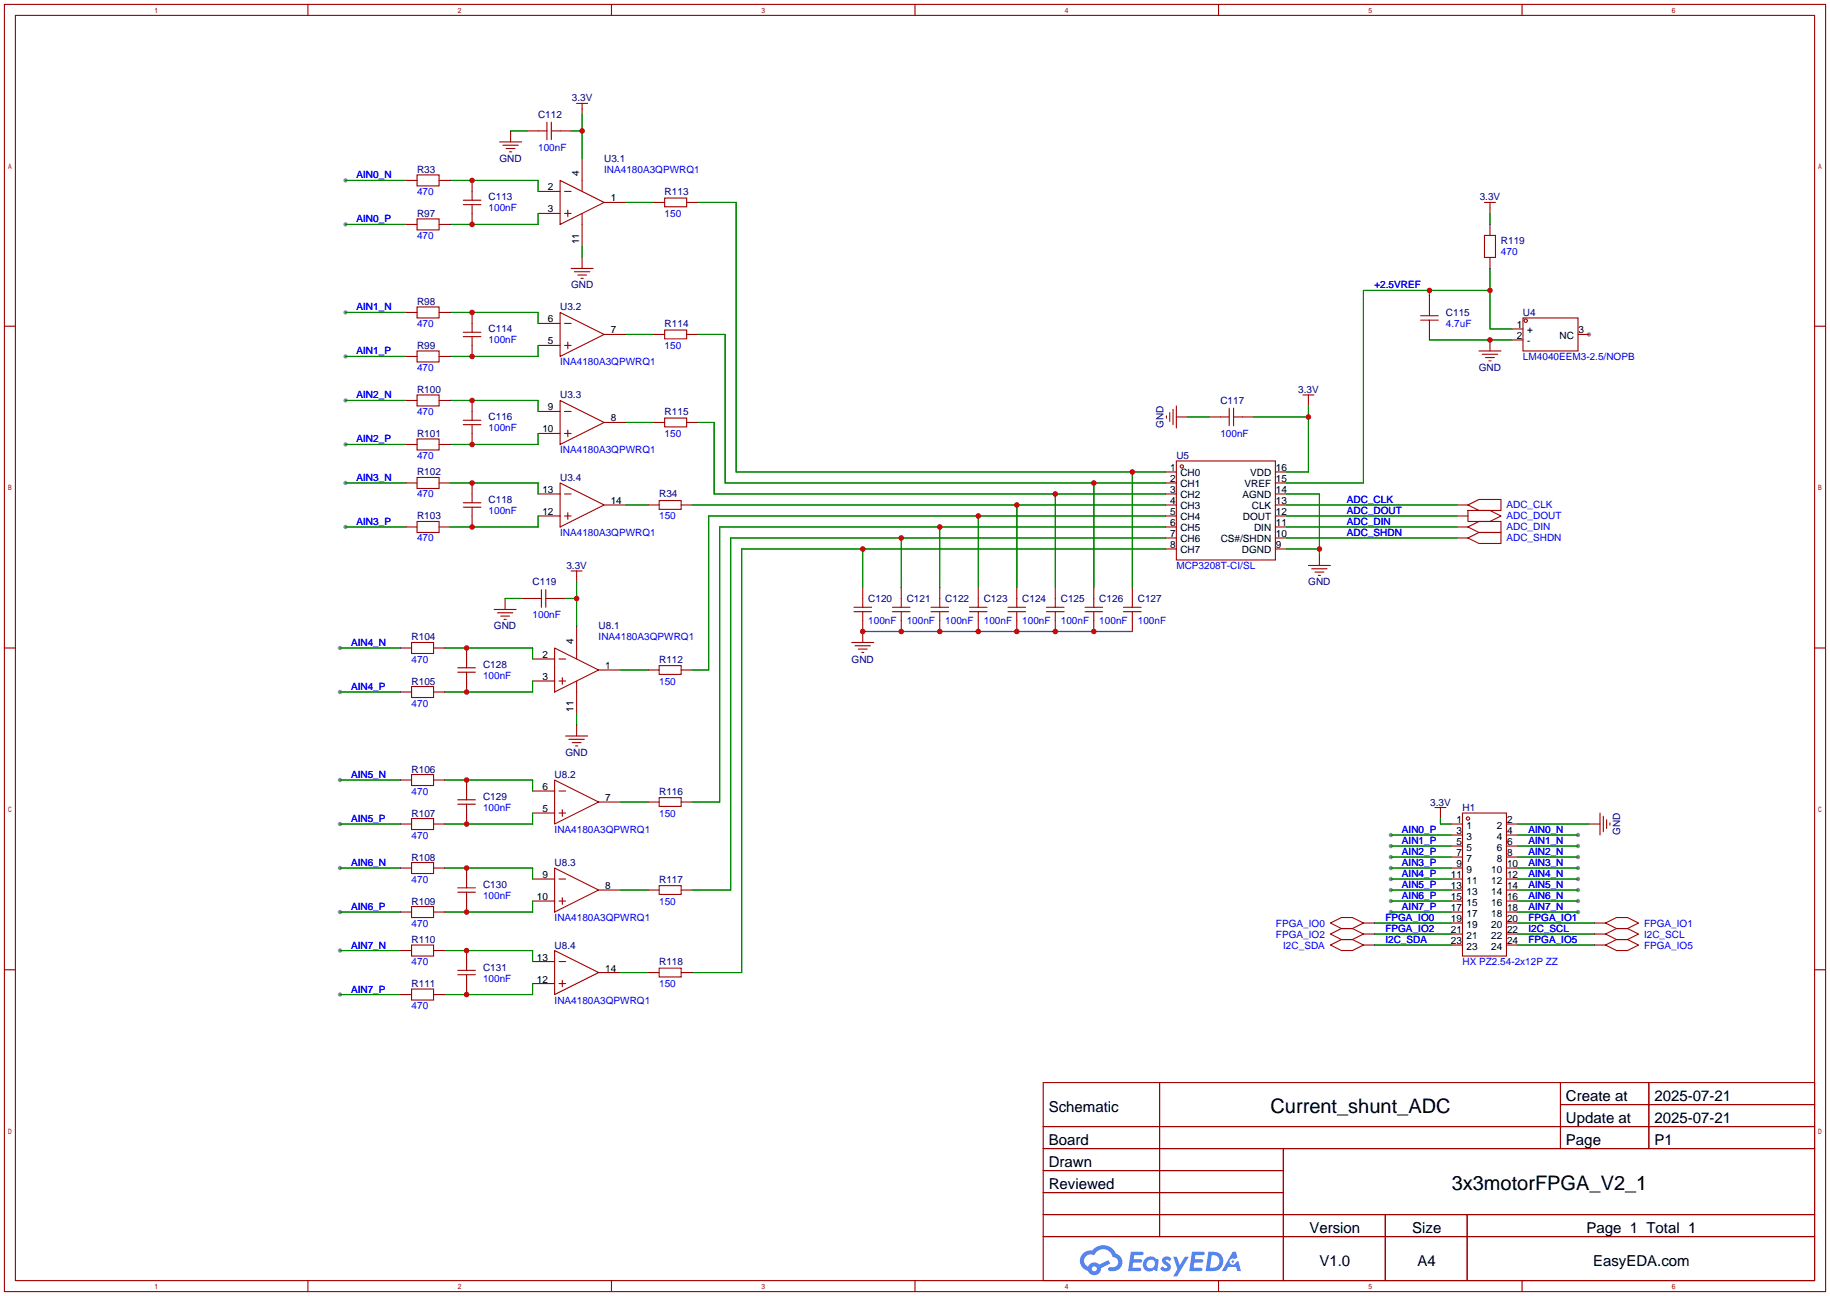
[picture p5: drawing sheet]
<svg xmlns="http://www.w3.org/2000/svg" width="422mm" height="299mm" viewBox="0 0 422 299" stroke-linecap="round" stroke-linejoin="round" font-family="sans-serif">
<g fill="#999">
<circle cx="366.8" cy="77.2" r=".51"/>
<circle cx="321.1" cy="192.8" r=".51"/>
<circle cx="364.2" cy="192.8" r=".51"/>
<circle cx="321.1" cy="195.3" r=".51"/>
<circle cx="364.2" cy="195.3" r=".51"/>
<circle cx="321.1" cy="197.9" r=".51"/>
<circle cx="364.2" cy="197.9" r=".51"/>
<circle cx="321.1" cy="200.4" r=".51"/>
<circle cx="364.2" cy="200.4" r=".51"/>
<circle cx="321.1" cy="202.9" r=".51"/>
<circle cx="364.2" cy="202.9" r=".51"/>
<circle cx="321.1" cy="205.5" r=".51"/>
<circle cx="364.2" cy="205.5" r=".51"/>
<circle cx="321.1" cy="208" r=".51"/>
<circle cx="364.2" cy="208" r=".51"/>
<circle cx="321.1" cy="210.6" r=".51"/>
<circle cx="364.2" cy="210.6" r=".51"/>
<circle cx="79.8" cy="51.8" r=".51"/>
<circle cx="79.8" cy="41.7" r=".51"/>
<circle cx="79.8" cy="82.3" r=".51"/>
<circle cx="79.8" cy="72.1" r=".51"/>
<circle cx="79.8" cy="102.6" r=".51"/>
<circle cx="79.8" cy="92.5" r=".51"/>
<circle cx="79.8" cy="121.7" r=".51"/>
<circle cx="79.8" cy="111.5" r=".51"/>
<circle cx="78.5" cy="159.8" r=".51"/>
<circle cx="78.5" cy="149.6" r=".51"/>
<circle cx="78.5" cy="190.2" r=".51"/>
<circle cx="78.5" cy="180.1" r=".51"/>
<circle cx="78.5" cy="210.6" r=".51"/>
<circle cx="78.5" cy="200.4" r=".51"/>
<circle cx="78.5" cy="229.6" r=".51"/>
<circle cx="78.5" cy="219.5" r=".51"/>
</g>
<g fill="none" stroke="#a10000" stroke-width=".25">
<path d="M1 1h420.4v297.2h-420.4zM3.6 3.6h415.2v292.1h-415.2zM71.1 1v2.6M141.1 1v2.6M211.2 1v2.6M281.3 1v2.6M351.3 1v2.6M1 75.3h2.6M418.8 75.3h2.6M1 149.6h2.6M418.8 149.6h2.6M1 223.9h2.6"/>
<path d="M418.8 223.9h2.6M240.8 249.9h178v45.8h-178zM267.7 249.9v35.6M360.2 249.9v15.3M360.2 255h58.6M380.6 249.9v15.3M240.8 260.1h178M240.8 265.2h178M240.8 270.3h55.4M240.8 275.3h55.4M296.2 265.2v30.5M71.1 295.7v2.5"/>
<path d="M141.1 295.7v2.5M211.2 295.7v2.5M240.8 280.4h178M240.8 285.5h178M281.3 295.7v2.5M319.8 280.4v15.3M338.6 280.4v15.3M351.3 295.7v2.5"/>
</g>
<g fill="#5487ff">
<path d="M268.5 290.3a1.3 1.3 0 0 1 1.9 .3l-.4 .6a.54 .54 0 0 0-1-.2l.2 .2a1.28 1.28 0 0 1 .8 2 1.53 1.53 0 0 1-2.2-.3l.5-.6 .8 .5a.31 .31 0 0 0 .3-.3 .31 .31 0 0 0-.2-.3 1.12 1.12 0 0 1-.7-1.9z"/>
<path d="M270.8 290.2h.8l.7 1.9 1.2-1.9h.9l-2.7 4.5h-.9l1-1.7z"/>
<path d="M261 289h2.3a.46 .46 0 0 1 .5 .1 .46 .46 0 0 1 .1 .5l-.3 .2h-1.8l-.1 .9h1.6a.4 .4 0 0 1 .3 .4 .4 .4 0 0 1-.4 .4h-1.6l-.2 1.2h1.4a.46 .46 0 0 1 .5 .1 .46 .46 0 0 1 .1 .5l-.4 .2h-2.6z"/>
<path d="M275.1 289h2.3a.47 .47 0 0 1 .5 .1 .47 .47 0 0 1 .1 .5l-.3 .2h-1.8l-.1 .9h1.6a.4 .4 0 0 1 .4 .4 .4 .4 0 0 1-.5 .4h-1.6l-.2 1.2h1.4a.46 .46 0 0 1 .5 .1 .46 .46 0 0 1 .1 .5l-.4 .2h-2.6z"/>
<path d="M284.5 289h.8l.3 1.3-.6 .4a.75 .75 0 0 0-1.1 .3 .75 .75 0 0 0 .5 1 .75 .75 0 0 0 .9-.6l.5-.3 .6 2.4h-.8l-.3-1h-1.8l-.5 1h-1z"/>
<path d="M278.9 289l-.6 4.5h1.4a2.27 2.27 0 0 0 2.7-2.3 2.27 2.27 0 0 0-2.7-2.2zM279.7 289.8a1.5 1.5 0 0 1 1.8 1.5 1.5 1.5 0 0 1-1.9 1.4h-.3z"/>
<path d="M264.4 290.6a1.6 1.6 0 0 0-.4 2.3 1.6 1.6 0 0 0 2.3 .2l.8 .4 .3-2.5-.1-.3h-.5a1.58 1.58 0 0 0-2.4-.1zM265 291.1a.99 .99 0 0 1 1.6 .6 .99 .99 0 0 1-1.3 1.1 .98 .98 0 0 1-.3-1.7z"/>
<path d="M250 289.4a2.37 2.37 0 0 0 1.1 4 1.54 1.54 0 0 0 1.8 1 1.54 1.54 0 0 0 1.2-1.6l2.2-1.1-.5-.8-2.1 1.1a1.57 1.57 0 0 0-2.6 .4 1.5 1.5 0 0 1-.7-2.1 1.5 1.5 0 0 1 2.2-.5 2.23 2.23 0 0 1 2.3-1.4 2.23 2.23 0 0 1 1.9 1.8 1.16 1.16 0 0 1 1.3 1.1 1.16 1.16 0 0 1-1.1 1.3h-.7a.47 .47 0 0 0-.5 .3 .47 .47 0 0 0 .4 .6 2.14 2.14 0 0 0 2.7-1.4 2.14 2.14 0 0 0-1.3-2.7 3.2 3.2 0 0 0-5.5-.7l-1.1 .1zM252 292.9a.6 .6 0 0 1 1.2 0 .6 .6 0 0 1-1.2 0z"/>
<circle cx="284.6" cy="291.3" r=".28"/>
</g>
<g fill="none" stroke="#a10000" stroke-width=".25">
<path d="M115.3 32.8h5.1M116.1 33.5h3.5M116.8 34.3h2.1M117.6 35.1h.5M117.9 30.2v2.6M121.7 30.2h4.5M126.2 28.2v4.1M127.3 30.2h4.5M127.3 28.2v4.1M133.1 23.9h2.5M134.4 23.9v2.5M134.4 36.6v7.6"/>
<path d="M93.7 41.7h2.6M93.7 51.8h2.6M96.3 40.4h5v2.5h-5zM96.3 50.5h5v2.6h-5zM101.3 41.7h2.6M101.3 51.8h2.6M106.9 46.2h4.1M106.9 47.2h4.1M109 41.7v4.5M109 47.2v4.6M124.2 49.3h5.1M124.2 44.2h5.1"/>
<path d="M129.3 41.7l10.1 5-10.1 5.1zM130.3 49.3h1.5M130.3 44.2h1.5M131.1 48.5v1.5M134.4 49.3v7.6M134.4 59.4v2.6M139.4 46.7h5.1M150.9 46.7h2.5M153.4 45.7h5.1v2.1h-5.1zM158.5 46.7h2.5M342.6 54.4h2.6v5h-2.6zM342.6 46.7h2.6"/>
<path d="M343.9 46.7v2.6M343.9 51.8v2.6M343.9 59.4v2.6M93.7 72.1h2.6M96.3 70.9h5v2.5h-5zM101.3 72.1h2.6M106.9 76.7h4.1M106.9 77.7h4.1M109 72.1v4.6M109 77.7v4.6M124.2 74.7h5.1M124.2 79.8h5.1"/>
<path d="M129.3 72.1l10.1 5.1-10.1 5.1zM130.3 74.7h1.5M130.3 79.8h1.5M131.1 79v1.5M131.8 62h5.1M132.6 62.7h3.5M133.3 63.5h2.1M134.1 64.3h.5M139.4 77.2h5.1M150.9 77.2h2.5M153.4 76.2h5.1v2h-5.1zM158.5 77.2h2.5"/>
<path d="M327.9 72.9h4.1M327.9 73.9h4.1M329.9 68.3v4.6M329.9 73.9v4.6M343.9 78.5v2.5M349 75.9h2.5M349 78.5h2.5M351.5 73.4h12.7v7.6h-12.7zM364.2 77.2h2.6M93.7 82.3h2.6M93.7 92.5h2.6M96.3 81h5v2.6h-5z"/>
<path d="M96.3 91.2h5v2.5h-5zM101.3 82.3h2.6M101.3 92.5h2.6M106.9 97h4.1M106.9 98h4.1M109 92.5v4.5M109 98v4.6M124.2 95h5.1M129.3 92.5l10.1 5-10.1 5.1zM130.3 95h1.5M131.1 99.3v1.5M139.4 97.5h5.1"/>
<path d="M150.9 97.5h2.5M153.4 96.5h5.1v2.1h-5.1zM158.5 97.5h2.5M269.2 96v.5M270 95.2v2.1M270.8 94.5v3.5M271.5 96.3h2.6M271.5 93.7v5.1M279.1 96.3h4.6M283.7 94.2v4.1M284.7 96.3h4.6M284.7 94.2v4.1"/>
<path d="M300.7 91.2h2.6M302 91.2v2.5M341.4 81h5.1M342.1 81.8h3.6M342.9 82.6h2M343.7 83.3h.5M93.7 111.5h2.6M93.7 102.6h2.6M96.3 101.3h5v2.6h-5zM96.3 110.2h5v2.6h-5zM101.3 111.5h2.6M101.3 102.6h2.6"/>
<path d="M106.9 116.1h4.1M106.9 117.1h4.1M109 111.5v4.6M109 117.1v4.6M124.2 100.1h5.1M124.2 114h5.1M124.2 119.1h5.1M129.3 111.5l10.1 5.1-10.1 5.1zM130.3 100.1h1.5M130.3 114h1.5M130.3 119.1h1.5M131.1 118.4v1.5"/>
<path d="M139.4 116.6h5.1M149.6 116.6h2.5M152.1 115.6h5.1v2h-5.1zM157.2 116.6h2.6M269 114h2.5M269 119.1h2.5M269 116.6h2.5M269 109h2.5M269 111.5h2.5M271.5 106.4h22.9v22.9h-22.9zM294.4 114h2.5M294.4 119.1h2.5"/>
<path d="M294.4 116.6h2.5M294.4 109h2.5M294.4 111.5h2.5M336.3 119.1h2.5M336.3 116.6h2.5M338.8 116.6l2.6-1.3h5.1v2.6h-5.1zM338.8 117.9h5.1l2.6 1.2-2.6 1.3h-5.1zM93.7 121.7h2.6M96.3 120.4h5v2.5h-5zM101.3 121.7h2.6M116.6 138.2v2.5M120.4 138.2h4.6"/>
<path d="M125 136.1v4.1M126 138.2h4.6M126 136.1v4.1M131.8 131.8h2.6M133.1 131.8v2.6M199.1 135.6v4.6M208 135.6v4.6M216.9 135.6v4.6M225.8 135.6v4.6M234.7 135.6v4.6M243.6 135.6v4.6M252.5 135.6v4.6"/>
<path d="M261.4 135.6v4.6M269 121.7h2.5M269 124.2h2.5M269 126.7h2.5M294.4 121.7h2.5M294.4 124.2h2.5M294.4 126.7h2.5M302 130.6h5.1M302.8 131.3h3.5M303.5 132.1h2.1M304.3 132.8h.5M304.5 128v2.6"/>
<path d="M336.3 121.7h2.5M336.3 124.2h2.5M338.8 121.7l2.6-1.3h5.1v2.5h-5.1zM338.8 124.2l2.6-1.3h5.1v2.6h-5.1zM92.5 149.6h2.5M92.5 159.8h2.5M95 148.3h5.1v2.6h-5.1zM95 158.5h5.1v2.5h-5.1zM100.1 149.6h2.5M100.1 159.8h2.5M105.7 154.2h4M105.7 155.2h4"/>
<path d="M107.7 149.6v4.6M107.7 155.2v4.6M114 140.7h5.1M114.8 141.5h3.6M115.6 142.2h2M116.3 143h.5M122.9 157.2h5.1M122.9 152.1h5.1M128 149.6l10.2 5.1-10.2 5.1zM129 157.2h1.6M129 152.1h1.6M129.8 156.5v1.5"/>
<path d="M133.1 144.5v7.6M133.1 157.2v7.6M138.2 154.7h5.1M149.6 154.7h2.5M152.1 153.7h5.1v2h-5.1zM157.2 154.7h2.6M196.6 148.3h5.1M197.1 140.2h4.1M197.1 141.2h4.1M197.4 149.1h3.5M198.1 149.9h2.1M198.9 150.6h.5"/>
<path d="M199.1 141.2v7.1M206 140.2h4.1M206 141.2h4.1M208 141.2v4.6M214.9 140.2h4M214.9 141.2h4M216.9 141.2v4.6M223.8 140.2h4M223.8 141.2h4M225.8 141.2v4.6M232.7 140.2h4M232.7 141.2h4"/>
<path d="M234.7 141.2v4.6M241.6 140.2h4M241.6 141.2h4M243.6 141.2v4.6M250.4 140.2h4.1M250.4 141.2h4.1M252.5 141.2v4.6M259.3 140.2h4.1M259.3 141.2h4.1M261.4 141.2v4.6M95 178.8h5.1v2.6h-5.1zM130.6 169.9h5"/>
<path d="M131.3 170.7h3.6M132.1 171.4h2M132.8 172.2h.5M133.1 167.4v2.5M92.5 190.2h2.5M92.5 180.1h2.5M95 189h5.1v2.5h-5.1zM95 199.1h5.1v2.6h-5.1zM100.1 190.2h2.5M100.1 180.1h2.5M105.7 184.7h4M105.7 185.7h4"/>
<path d="M107.7 180.1v4.6M107.7 185.7v4.5M122.9 182.6h5.1M122.9 187.7h5.1M128 180.1l10.2 5.1-10.2 5zM129 182.6h1.6M129 187.7h1.6M129.8 186.9v1.6M138.2 185.2h5.1M149.6 185.2h2.5M152.1 184.1h5.1v2.1h-5.1zM157.2 185.2h2.6"/>
<path d="M331.2 186.4h2.6M332.5 186.4v2.6M335 190.2h2.6M335 192.8h2.6M335 195.3h2.6M335 197.9h2.6M337.6 187.7h10.1v33h-10.1zM347.7 190.2h2.6M347.7 192.8h2.6M347.7 195.3h2.6M347.7 197.9h2.6M366.8 190.2h2.5"/>
<path d="M369.3 187.7v5.1M370.1 188.5v3.5M370.8 189.2v2.1M371.6 190v.5M92.5 210.6h2.5M92.5 200.4h2.5M92.5 219.5h2.5M95 209.3h5.1v2.5h-5.1zM95 218.2h5.1v2.5h-5.1zM100.1 210.6h2.5M100.1 200.4h2.5M100.1 219.5h2.5"/>
<path d="M105.7 205h4M105.7 206h4M107.7 200.4v4.6M107.7 206v4.6M107.7 219.5v4.5M122.9 208h5.1M122.9 202.9h5.1M128 200.4l10.2 5.1-10.2 5.1zM128 219.5l10.2 5-10.2 5.1zM129 208h1.6M129 202.9h1.6M129.8 207.3v1.5"/>
<path d="M138.2 205.5h5.1M149.6 205.5h2.5M152.1 204.5h5.1v2h-5.1zM157.2 205.5h2.6M307.1 213.1l2.5-1.3h2.6l2.5 1.3-2.5 1.3h-2.6zM307.1 215.6l2.5-1.2h2.6l2.5 1.2-2.5 1.3h-2.6zM307.1 218.2l2.5-1.3h2.6l2.5 1.3-2.5 1.3h-2.6zM314.7 218.2h2.5M314.7 215.6h2.5M314.7 213.1h2.5M335 218.2h2.6M335 215.6h2.6"/>
<path d="M335 213.1h2.6M335 210.6h2.6M335 200.4h2.6M335 208h2.6M335 202.9h2.6M335 205.5h2.6M347.7 218.2h2.6M347.7 215.6h2.6M347.7 213.1h2.6M347.7 210.6h2.6M347.7 200.4h2.6M347.7 208h2.6"/>
<path d="M347.7 202.9h2.6M347.7 205.5h2.6M368 218.2h2.6M368 215.6h2.6M368 213.1h2.6M370.6 213.1l2.5-1.3h2.6l2.5 1.3-2.5 1.3h-2.6zM370.6 215.6l2.5-1.2h2.6l2.5 1.2-2.5 1.3h-2.6zM370.6 218.2l2.5-1.3h2.6l2.5 1.3-2.5 1.3h-2.6zM92.5 229.6h2.5M95 228.3h5.1v2.6h-5.1zM100.1 229.6h2.5M105.7 224h4"/>
<path d="M105.7 225h4M107.7 225v4.6M122.9 222h5.1M122.9 227.1h5.1M129 222h1.6M129 227.1h1.6M129.8 226.3v1.5M138.2 224.5h5.1M149.6 224.5h2.5M152.1 223.5h5.1v2.1h-5.1zM157.2 224.5h2.6"/>
<circle cx="352.2" cy="74" r=".38"/>
<circle cx="272.8" cy="107.7" r=".38"/>
<circle cx="338.8" cy="189" r=".38"/>
</g>
<g fill="none" stroke="#008700" stroke-width=".25">
<path d="M117.9 30.2h3.8M131.8 30.2h2.6M134.4 26.4v10.2M79.8 51.8h13.9M79.8 41.7h13.9M103.9 41.7h20.3v2.5M124.2 49.3v2.5h-20.3M134.4 56.9v2.5M144.5 46.7h6.4M161 46.7h8.9v62.3h99.1M343.9 49.3v2.5M79.8 72.1h13.9"/>
<path d="M103.9 72.1h20.3v2.6M124.2 79.8v2.5h-20.3M144.5 77.2h6.4M161 77.2h6.4v34.3h101.6M329.9 78.5h19.1M329.9 67.1v1.2M343.9 67.1h-29.2v44.4h-17.8M343.9 62v13.9h5.1M79.8 82.3h13.9M79.8 92.5h13.9M103.9 92.5h20.3v2.5M144.5 97.5h6.4"/>
<path d="M161 97.5h3.8v16.5h104.2M274.1 96.3h5M289.3 96.3h12.7M302 93.7v15.3h-5.1M79.8 102.6h13.9M79.8 111.5h13.9M103.9 111.5h20.3v2.5M124.2 100.1v2.5h-20.3M124.2 119.1v2.6h-20.3M144.5 116.6h5.1M159.8 116.6h109.2M225.8 119.1v16.5"/>
<path d="M234.7 116.6v19M243.6 114v21.6M252.5 111.5v24.1M261.4 109v26.6M269 119.1h-105.4v35.6h-3.8M296.9 119.1h39.4M296.9 116.6h39.4M296.9 114h7.6v14M79.8 121.7h13.9M116.6 138.2h3.8M130.6 138.2h2.5M133.1 134.4v10.1"/>
<path d="M199.1 126.7v8.9M208 124.2v11.4M216.9 121.7v13.9M269 124.2h-100.3v81.3h-8.9M269 121.7h-102.9v63.5h-6.3M269 126.7h-97.8v97.8h-11.4M296.9 121.7h39.4M296.9 124.2h39.4M296.9 126.7h7.6M78.5 159.8h14M78.5 149.6h14M102.6 149.6h20.3v2.5"/>
<path d="M122.9 157.2v2.6h-20.3M143.3 154.7h6.3M199.1 145.8h62.3M133.1 164.8v2.6M78.5 190.2h14M78.5 180.1h14M102.6 180.1h20.3v2.5M122.9 187.7v2.5h-20.3M143.3 185.2h6.3M321.1 192.8h13.9M321.1 195.3h13.9M321.1 197.9h13.9"/>
<path d="M332.5 189v1.2h2.5M350.3 192.8h13.9M350.3 195.3h13.9M350.3 197.9h13.9M350.3 190.2h16.5M78.5 200.4h14M78.5 210.6h14M78.5 219.5h14M102.6 200.4h20.3v2.5M102.6 219.5h20.3v2.5M122.9 208v2.6h-20.3M143.3 205.5h6.3"/>
<path d="M317.2 213.1h17.8M317.2 215.6h17.8M317.2 218.2h17.8M321.1 200.4h13.9M321.1 202.9h13.9M321.1 205.5h13.9M321.1 208h13.9M321.1 210.6h13.9M350.3 200.4h13.9M350.3 202.9h13.9M350.3 205.5h13.9M350.3 208h13.9"/>
<path d="M350.3 210.6h13.9M350.3 213.1h17.7M350.3 215.6h17.7M350.3 218.2h17.7M78.5 229.6h14M122.9 227.1v2.5h-20.3M143.3 224.5h6.3"/>
</g>
<g fill="#c00">
<circle cx="109" cy="51.8" r=".63"/>
<circle cx="109" cy="41.7" r=".63"/>
<circle cx="134.4" cy="30.2" r=".63"/>
<circle cx="109" cy="82.3" r=".63"/>
<circle cx="109" cy="72.1" r=".63"/>
<circle cx="109" cy="102.6" r=".63"/>
<circle cx="109" cy="92.5" r=".63"/>
<circle cx="109" cy="121.7" r=".63"/>
<circle cx="109" cy="111.5" r=".63"/>
<circle cx="107.7" cy="159.8" r=".63"/>
<circle cx="107.7" cy="149.6" r=".63"/>
<circle cx="133.1" cy="138.2" r=".63"/>
<circle cx="107.7" cy="190.2" r=".63"/>
<circle cx="107.7" cy="180.1" r=".63"/>
<circle cx="107.7" cy="210.6" r=".63"/>
<circle cx="107.7" cy="200.4" r=".63"/>
<circle cx="107.7" cy="229.6" r=".63"/>
<circle cx="107.7" cy="219.5" r=".63"/>
<circle cx="199.1" cy="145.8" r=".63"/>
<circle cx="208" cy="145.8" r=".63"/>
<circle cx="216.9" cy="145.8" r=".63"/>
<circle cx="225.8" cy="145.8" r=".63"/>
<circle cx="234.7" cy="145.8" r=".63"/>
<circle cx="243.6" cy="145.8" r=".63"/>
<circle cx="252.5" cy="145.8" r=".63"/>
<circle cx="225.8" cy="119.1" r=".63"/>
<circle cx="234.7" cy="116.6" r=".63"/>
<circle cx="261.4" cy="109" r=".63"/>
<circle cx="252.5" cy="111.5" r=".63"/>
<circle cx="243.6" cy="114" r=".63"/>
<circle cx="216.9" cy="121.7" r=".63"/>
<circle cx="208" cy="124.2" r=".63"/>
<circle cx="199.1" cy="126.7" r=".63"/>
<circle cx="302" cy="96.3" r=".63"/>
<circle cx="304.5" cy="126.7" r=".63"/>
<circle cx="343.9" cy="78.5" r=".63"/>
<circle cx="343.9" cy="67.1" r=".63"/>
<circle cx="329.9" cy="67.1" r=".63"/>
</g>
<g font-size="4.6">
<text x="293.3" y="257">Current_shunt_ADC</text>
<text x="335.1" y="274.8">3x3motorFPGA_V2_1</text>
</g>
<g font-size="3.5">
<text x="242.1" y="256.7">Schematic</text>
<text x="361.5" y="254.2">Create at</text>
<text x="381.9" y="254.2">2025-07-21</text>
<text x="361.5" y="259.2">Update at</text>
<text x="381.9" y="259.2">2025-07-21</text>
<text x="242.1" y="264.3">Board</text>
<text x="242.1" y="269.4">Drawn</text>
<text x="361.5" y="264.3">Page</text>
<text x="381.9" y="264.3">P1</text>
<text x="242.1" y="274.5">Reviewed</text>
<text x="302.3" y="284.6">Version</text>
<text x="326" y="284.6">Size</text>
<text x="366.2" y="284.6">Page 1 Total 1</text>
<text x="304.6" y="292.3">V1.0</text>
<text x="327.2" y="292.3">A4</text>
<text x="367.7" y="292.3">EasyEDA.com</text>
</g>
<g font-size="2.3" fill="#000080">
<text x="132" y="23.4">3.3V</text>
<text x="124.2" y="27.2">C112</text>
<text x="96.3" y="39.9">R33</text>
<text x="115.3" y="37.4">GND</text>
<text x="139.4" y="37.4">U3.1</text>
<text x="112.8" y="46.3">C113</text>
<text x="153.4" y="45">R113</text>
<text x="341.5" y="46.3">3.3V</text>
<text x="96.3" y="50.1">R97</text>
<text x="346.5" y="56.4">R119</text>
<text x="96.3" y="70.4">R98</text>
<text x="129.3" y="71.7">U3.2</text>
<text x="131.8" y="66.6">GND</text>
<text x="112.8" y="76.8">C114</text>
<text x="153.4" y="75.5">R114</text>
<text x="333.8" y="72.9">C115</text>
<text x="351.5" y="72.9">U4</text>
<text x="96.3" y="80.6">R99</text>
<text x="341.4" y="85.6">GND</text>
<text x="96.3" y="90.7">R100</text>
<text x="129.3" y="92">U3.3</text>
<text x="153.4" y="95.8">R115</text>
<text x="281.7" y="93.3">C117</text>
<text x="299.6" y="90.7">3.3V</text>
<text x="96.3" y="100.9">R101</text>
<text x="112.8" y="97.1">C116</text>
<text x="268.5" y="98.8" transform="rotate(-90 268.5 98.8)">GND</text>
<text x="271.5" y="106">U5</text>
<text x="96.3" y="109.8">R102</text>
<text x="129.3" y="111">U3.4</text>
<text x="96.3" y="119.9">R103</text>
<text x="112.8" y="116.1">C118</text>
<text x="152.1" y="114.9">R34</text>
<text x="130.7" y="131.4">3.3V</text>
<text x="122.9" y="135.2">C119</text>
<text x="302" y="135.2">GND</text>
<text x="200.4" y="139">C120</text>
<text x="209.3" y="139">C121</text>
<text x="218.2" y="139">C122</text>
<text x="227.1" y="139">C123</text>
<text x="236" y="139">C124</text>
<text x="244.9" y="139">C125</text>
<text x="253.7" y="139">C126</text>
<text x="262.6" y="139">C127</text>
<text x="95" y="147.9">R104</text>
<text x="114" y="145.3">GND</text>
<text x="138.2" y="145.3">U8.1</text>
<text x="111.5" y="154.2">C128</text>
<text x="152.1" y="153">R112</text>
<text x="196.6" y="153">GND</text>
<text x="95" y="158">R105</text>
<text x="95" y="178.4">R106</text>
<text x="128" y="179.6">U8.2</text>
<text x="130.5" y="174.5">GND</text>
<text x="111.5" y="184.7">C129</text>
<text x="152.1" y="183.4">R116</text>
<text x="330.1" y="186">3.3V</text>
<text x="95" y="188.5">R107</text>
<text x="337.6" y="187.2">H1</text>
<text x="373.9" y="192.8" transform="rotate(-90 373.9 192.8)">GND</text>
<text x="95" y="198.7">R108</text>
<text x="128" y="199.9">U8.3</text>
<text x="152.1" y="203.8">R117</text>
<text x="95" y="208.8">R109</text>
<text x="111.5" y="205">C130</text>
<text x="95" y="217.7">R110</text>
<text x="128" y="219">U8.4</text>
<text x="95" y="227.9">R111</text>
<text x="111.5" y="224.1">C131</text>
<text x="152.1" y="222.8">R118</text>
</g>
<g font-size="2.3" fill="#00f">
<text x="124.2" y="34.8">100nF</text>
<text x="82.3" y="41.2">AIN0_N</text>
<text x="139.4" y="39.9">INA4180A3QPWRQ1</text>
<text x="96.3" y="45">470</text>
<text x="82.3" y="51.4">AIN0_P</text>
<text x="112.8" y="48.8">100nF</text>
<text x="153.4" y="50.1">150</text>
<text x="96.3" y="55.2">470</text>
<text x="346.5" y="59">470</text>
<text x="82.3" y="71.7">AIN1_N</text>
<text x="317.2" y="66.6">+2.5VREF</text>
<text x="96.3" y="75.5">470</text>
<text x="333.8" y="75.5">4.7uF</text>
<text x="82.3" y="81.8">AIN1_P</text>
<text x="112.8" y="79.3">100nF</text>
<text x="153.4" y="80.6">150</text>
<text x="351.5" y="83.1">LM4040EEM3-2.5/NOPB</text>
<text x="96.3" y="85.6">470</text>
<text x="129.3" y="84.4">INA4180A3QPWRQ1</text>
<text x="82.3" y="92">AIN2_N</text>
<text x="96.3" y="95.8">470</text>
<text x="112.8" y="99.6">100nF</text>
<text x="153.4" y="100.9">150</text>
<text x="281.7" y="100.9">100nF</text>
<text x="82.3" y="102.2">AIN2_P</text>
<text x="96.3" y="106">470</text>
<text x="129.3" y="104.7">INA4180A3QPWRQ1</text>
<text x="82.3" y="111">AIN3_N</text>
<text x="96.3" y="114.9">470</text>
<text x="112.8" y="118.7">100nF</text>
<text x="152.1" y="119.9">150</text>
<text x="310.9" y="116.1">ADC_CLK</text>
<text x="310.9" y="118.7">ADC_DOUT</text>
<text x="347.7" y="117.4">ADC_CLK</text>
<text x="347.7" y="119.9">ADC_DOUT</text>
<text x="82.3" y="121.2">AIN3_P</text>
<text x="96.3" y="125">470</text>
<text x="129.3" y="123.7">INA4180A3QPWRQ1</text>
<text x="310.9" y="121.2">ADC_DIN</text>
<text x="310.9" y="123.7">ADC_SHDN</text>
<text x="347.7" y="122.5">ADC_DIN</text>
<text x="347.7" y="125">ADC_SHDN</text>
<text x="271.5" y="131.4">MCP3208T-CI/SL</text>
<text x="122.9" y="142.8">100nF</text>
<text x="81" y="149.1">AIN4_N</text>
<text x="138.2" y="147.9">INA4180A3QPWRQ1</text>
<text x="200.4" y="144.1">100nF</text>
<text x="209.3" y="144.1">100nF</text>
<text x="218.2" y="144.1">100nF</text>
<text x="227.1" y="144.1">100nF</text>
<text x="236" y="144.1">100nF</text>
<text x="244.9" y="144.1">100nF</text>
<text x="253.7" y="144.1">100nF</text>
<text x="262.6" y="144.1">100nF</text>
<text x="95" y="153">470</text>
<text x="81" y="159.3">AIN4_P</text>
<text x="111.5" y="156.8">100nF</text>
<text x="152.1" y="158">150</text>
<text x="95" y="163.1">470</text>
<text x="81" y="179.6">AIN5_N</text>
<text x="95" y="183.4">470</text>
<text x="81" y="189.8">AIN5_P</text>
<text x="111.5" y="187.2">100nF</text>
<text x="152.1" y="188.5">150</text>
<text x="95" y="193.6">470</text>
<text x="128" y="192.3">INA4180A3QPWRQ1</text>
<text x="323.6" y="192.3">AIN0_P</text>
<text x="323.6" y="194.9">AIN1_P</text>
<text x="323.6" y="197.4">AIN2_P</text>
<text x="352.8" y="192.3">AIN0_N</text>
<text x="352.8" y="194.9">AIN1_N</text>
<text x="352.8" y="197.4">AIN2_N</text>
<text x="81" y="199.9">AIN6_N</text>
<text x="95" y="203.8">470</text>
<text x="323.6" y="199.9">AIN3_P</text>
<text x="323.6" y="202.5">AIN4_P</text>
<text x="352.8" y="199.9">AIN3_N</text>
<text x="352.8" y="202.5">AIN4_N</text>
<text x="111.5" y="207.6">100nF</text>
<text x="152.1" y="208.8">150</text>
<text x="323.6" y="205">AIN5_P</text>
<text x="323.6" y="207.6">AIN6_P</text>
<text x="352.8" y="205">AIN5_N</text>
<text x="352.8" y="207.6">AIN6_N</text>
<text x="81" y="210.1">AIN6_P</text>
<text x="95" y="213.9">470</text>
<text x="128" y="212.6">INA4180A3QPWRQ1</text>
<text x="294.5" y="213.9">FPGA_IO0</text>
<text x="319.8" y="212.6">FPGA_IO0</text>
<text x="319.8" y="215.2">FPGA_IO2</text>
<text x="323.6" y="210.1">AIN7_P</text>
<text x="352.8" y="210.1">AIN7_N</text>
<text x="352.8" y="212.6">FPGA_IO1</text>
<text x="352.8" y="215.2">I2C_SCL</text>
<text x="379.5" y="213.9">FPGA_IO1</text>
<text x="81" y="219">AIN7_N</text>
<text x="294.5" y="216.5">FPGA_IO2</text>
<text x="296.2" y="219">I2C_SDA</text>
<text x="319.8" y="217.7">I2C_SDA</text>
<text x="352.8" y="217.7">FPGA_IO5</text>
<text x="379.5" y="216.5">I2C_SCL</text>
<text x="379.5" y="219">FPGA_IO5</text>
<text x="95" y="222.8">470</text>
<text x="111.5" y="226.6">100nF</text>
<text x="152.1" y="227.9">150</text>
<text x="337.6" y="222.8">HX PZ2.54-2x12P ZZ</text>
<text x="81" y="229.2">AIN7_P</text>
<text x="95" y="233">470</text>
<text x="128" y="231.7">INA4180A3QPWRQ1</text>
</g>
<g font-size="2.3">
<text x="133.6" y="40.6" transform="rotate(-90 133.6 40.6)">4</text>
<text x="126.5" y="44">2</text>
<text x="141" y="46.5">1</text>
<text x="126.5" y="49">3</text>
<text x="133.6" y="56.4" transform="rotate(-90 133.6 56.4)">11</text>
<text x="126.5" y="74.4">6</text>
<text x="141" y="77">7</text>
<text x="350.1" y="75.7">1</text>
<text x="352.5" y="77">+</text>
<text x="364.4" y="77">3</text>
<text x="126.5" y="79.5">5</text>
<text x="350.1" y="78.3">2</text>
<text x="352.5" y="79.5">-</text>
<text x="360" y="78.3">NC</text>
<text x="126.5" y="94.8">9</text>
<text x="125.2" y="99.8">10</text>
<text x="141" y="97.3">8</text>
<text x="125.2" y="113.8">13</text>
<text x="270.1" y="108.7">1</text>
<text x="270.1" y="111.3">2</text>
<text x="270.1" y="113.8">3</text>
<text x="272.5" y="110">CH0</text>
<text x="272.5" y="112.5">CH1</text>
<text x="287.3" y="112.5">VREF</text>
<text x="288.6" y="110">VDD</text>
<text x="294.5" y="113.8">14</text>
<text x="294.5" y="111.3">15</text>
<text x="294.5" y="108.7">16</text>
<text x="125.2" y="118.9">12</text>
<text x="141" y="116.4">14</text>
<text x="270.1" y="116.4">4</text>
<text x="270.1" y="118.9">5</text>
<text x="272.5" y="115.1">CH2</text>
<text x="272.5" y="117.6">CH3</text>
<text x="286.8" y="115.1">AGND</text>
<text x="289" y="117.6">CLK</text>
<text x="294.5" y="118.9">12</text>
<text x="294.5" y="116.4">13</text>
<text x="270.1" y="121.4">6</text>
<text x="270.1" y="124">7</text>
<text x="272.5" y="120.2">CH4</text>
<text x="272.5" y="122.7">CH5</text>
<text x="272.5" y="125.2">CH6</text>
<text x="281.8" y="125.2">CS#/SHDN</text>
<text x="286.9" y="120.2">DOUT</text>
<text x="289.5" y="122.7">DIN</text>
<text x="294.5" y="124">10</text>
<text x="294.5" y="121.4">11</text>
<text x="270.1" y="126.5">8</text>
<text x="272.5" y="127.8">CH7</text>
<text x="286.6" y="127.8">DGND</text>
<text x="294.5" y="126.5">9</text>
<text x="132.4" y="148.6" transform="rotate(-90 132.4 148.6)">4</text>
<text x="125.2" y="151.9">2</text>
<text x="139.7" y="154.5">1</text>
<text x="125.2" y="157">3</text>
<text x="132.4" y="164.3" transform="rotate(-90 132.4 164.3)">11</text>
<text x="125.2" y="182.4">6</text>
<text x="139.7" y="184.9">7</text>
<text x="125.2" y="187.5">5</text>
<text x="336.2" y="190">1</text>
<text x="338.5" y="191.3">1</text>
<text x="345.5" y="191.3">2</text>
<text x="347.9" y="190">2</text>
<text x="336.2" y="192.6">3</text>
<text x="336.2" y="195.1">5</text>
<text x="336.2" y="197.6">7</text>
<text x="338.5" y="193.8">3</text>
<text x="338.5" y="196.4">5</text>
<text x="345.5" y="196.4">6</text>
<text x="345.5" y="193.8">4</text>
<text x="347.9" y="197.6">8</text>
<text x="347.9" y="195.1">6</text>
<text x="347.9" y="192.6">4</text>
<text x="125.2" y="202.7">9</text>
<text x="334.9" y="202.7">11</text>
<text x="336.2" y="200.2">9</text>
<text x="338.5" y="198.9">7</text>
<text x="338.5" y="201.4">9</text>
<text x="338.5" y="204">11</text>
<text x="344.2" y="204">12</text>
<text x="344.2" y="201.4">10</text>
<text x="345.5" y="198.9">8</text>
<text x="347.9" y="202.7">12</text>
<text x="347.9" y="200.2">10</text>
<text x="123.9" y="207.8">10</text>
<text x="139.7" y="205.3">8</text>
<text x="334.9" y="205.3">13</text>
<text x="334.9" y="207.8">15</text>
<text x="338.5" y="206.5">13</text>
<text x="338.5" y="209.1">15</text>
<text x="344.2" y="209.1">16</text>
<text x="344.2" y="206.5">14</text>
<text x="347.9" y="207.8">16</text>
<text x="347.9" y="205.3">14</text>
<text x="334.9" y="210.3">17</text>
<text x="334.9" y="212.9">19</text>
<text x="334.9" y="215.4">21</text>
<text x="338.5" y="211.6">17</text>
<text x="338.5" y="214.1">19</text>
<text x="344.2" y="214.1">20</text>
<text x="344.2" y="211.6">18</text>
<text x="347.9" y="215.4">22</text>
<text x="347.9" y="212.9">20</text>
<text x="347.9" y="210.3">18</text>
<text x="123.9" y="221.8">13</text>
<text x="334.9" y="218">23</text>
<text x="338.5" y="216.7">21</text>
<text x="338.5" y="219.2">23</text>
<text x="344.2" y="219.2">24</text>
<text x="344.2" y="216.7">22</text>
<text x="347.9" y="218">24</text>
<text x="123.9" y="226.8">12</text>
<text x="139.7" y="224.3">14</text>
</g>
</svg>
